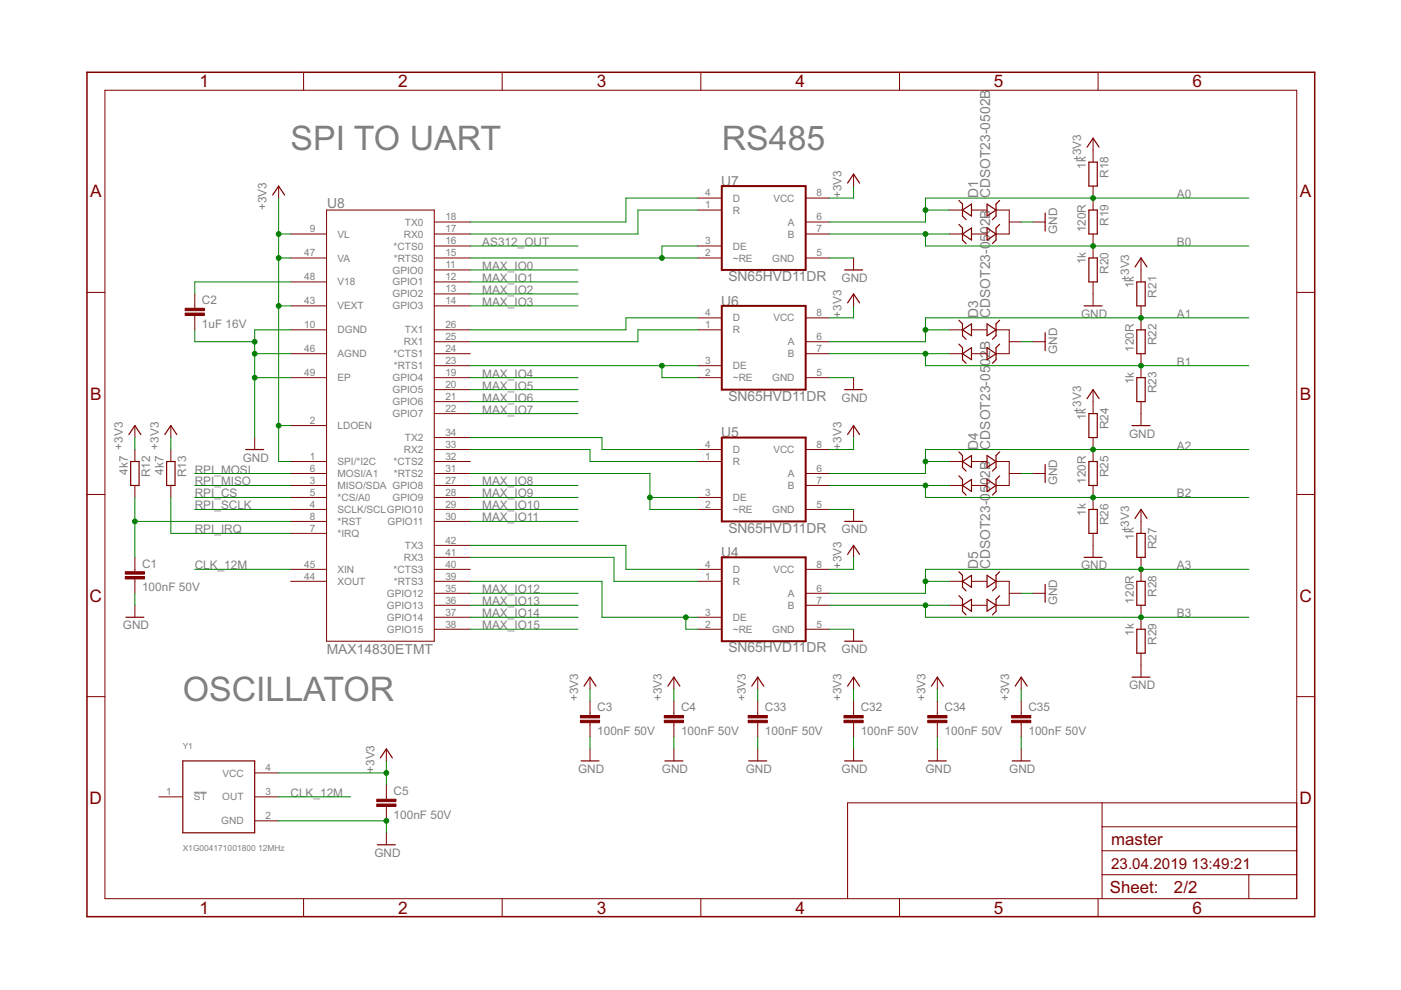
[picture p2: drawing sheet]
<svg xmlns="http://www.w3.org/2000/svg" width="297mm" height="210mm" viewBox="0 0 297 210" stroke-linecap="round" stroke-linejoin="round" font-family="sans-serif">
<path d="M41.1 168h2.7" fill="none" stroke="#808080" stroke-width=".21"/>
<g fill="none" stroke="#800000" stroke-width=".21">
<path d="M22.2 19.1h252.7v171.4h-252.7zM64.4 15.3v3.8M106.5 15.3v3.8M148.6 15.3v3.8M190.7 15.3v3.8M232.8 15.3v3.8M59.1 39.5v2.5M181 36.9v2.6M231.8 29.3v5.1M231.8 39.5v5M61.6 49.6h7.6M61.6 59.8h7.6"/>
<path d="M61.6 54.7h7.6M69.2 44.5h22.9v91.5h-22.9zM92.1 49.6h7.6M92.1 57.2h7.6M92.1 59.8h7.6M92.1 54.7h7.6M92.1 52.2h7.6M92.1 47.1h7.6M148 44.5h5M148 54.7h5M148 52.2h5M148 42h5"/>
<path d="M170.8 49.6h5.1M170.8 54.7h5.1M170.8 47.1h5.1M170.8 42h5.1M181 54.7v2.5M201.3 44.5h2.8M201.3 49.6h2.8M206.1 44.5h3M206.1 49.6h3M211.2 44.5h2.8v5.1h-2.8M214 47.1h2.5M219.1 47.1h2.5"/>
<path d="M231.8 49.6v5.1M231.8 59.8v5.1M241.9 54.7v5.1M18.4 62h3.8M41.3 62.3v3.1M41.3 66.9v3M61.6 69.9h7.6M61.6 64.9h7.6M61.6 75h7.6M92.1 69.9h7.6M92.1 62.3h7.6M92.1 64.9h7.6"/>
<path d="M92.1 77.5h7.6M92.1 75h7.6M92.1 72.5h7.6M148 69.9h5M148 77.5h5M148 67.4h5M170.8 75h5.1M170.8 72.5h5.1M170.8 67.4h5.1M181 62.3v2.6M201.3 69.9h2.8M201.3 75h2.8"/>
<path d="M206.1 69.9h3M206.1 75h3M211.2 69.9h2.8v5.1h-2.8M214 72.5h2.5M219.1 72.5h2.5M241.9 64.9v5M241.9 75v5.1M274.9 62h3.8M28.6 90.2v2.6M28.6 95.3v2.6M36.2 90.2v2.6M36.2 95.3v2.6"/>
<path d="M54 92.8v2.5M61.6 97.9h7.6M61.6 90.2h7.6M61.6 80.1h7.6M92.1 97.9h7.6M92.1 80.1h7.6M92.1 82.6h7.6M92.1 85.2h7.6M92.1 87.7h7.6M92.1 95.3h7.6M92.1 92.8h7.6M148 97.9h5"/>
<path d="M148 80.1h5M148 95.3h5M170.8 80.1h5.1M170.8 95.3h5.1M181 80.1v2.5M181 90.2v2.6M201.3 97.9h2.8M206.1 97.9h3M211.2 97.9h2.8v5h-2.8M231.8 82.6v5.1M231.8 92.8v5.1M241.9 85.2v5"/>
<path d="M18.4 104.8h3.8M28.6 102.9v2.6M28.6 118.2v3M36.2 102.9v2.6M61.6 102.9h7.6M61.6 108h7.6M61.6 105.5h7.6M61.6 100.4h7.6M61.6 113.1h7.6M61.6 110.6h7.6M92.1 102.9h7.6M92.1 108h7.6"/>
<path d="M92.1 105.5h7.6M92.1 100.4h7.6M92.1 110.6h7.6M92.1 118.2h7.6M92.1 115.6h7.6M148 108h5M148 105.5h5M170.8 102.9h5.1M170.8 108h5.1M170.8 100.4h5.1M181 108v2.6M181 115.6v2.6"/>
<path d="M201.3 102.9h2.8M206.1 102.9h3M214 100.4h2.5M219.1 100.4h2.5M231.8 102.9v5.1M231.8 113.1v5.1M241.9 108v5.1M241.9 118.2v5.1M274.9 104.8h3.8M28.6 122.7v3.1M28.6 128.3v2.6M61.6 123.3h7.6"/>
<path d="M61.6 120.7h7.6M92.1 125.8h7.6M92.1 128.3h7.6M92.1 130.9h7.6M92.1 133.4h7.6M92.1 123.3h7.6M92.1 120.7h7.6M148 130.9h5M148 133.4h5M148 123.3h5M148 120.7h5M170.8 125.8h5.1"/>
<path d="M170.8 128.3h5.1M170.8 133.4h5.1M170.8 120.7h5.1M181 133.4v2.6M201.3 128.3h2.8M201.3 123.3h2.8M206.1 128.3h3M206.1 123.3h3M211.2 123.3h2.8v5h-2.8M214 125.8h2.5M219.1 125.8h2.5M241.9 128.3v5.1"/>
<path d="M241.9 138.5v5.1M18.4 147.7h3.8M81.9 158.8v2.5M125.1 143.6v2.5M125.1 148.7v3M125.1 153.2v3.1M125.1 158.8v2.5M142.9 143.6v2.5M142.9 148.7v3M142.9 153.2v3.1M142.9 158.8v2.5M160.7 143.6v2.5"/>
<path d="M160.7 148.7v3M160.7 153.2v3.1M160.7 158.8v2.5M181 143.6v2.5M181 148.7v3M181 153.2v3.1M181 158.8v2.5M198.7 143.6v2.5M198.7 148.7v3M198.7 153.2v3.1M198.7 158.8v2.5M216.5 143.6v2.5"/>
<path d="M216.5 148.7v3M216.5 153.2v3.1M216.5 158.8v2.5M274.9 147.7h3.8M33.7 169h5.1M54 169h5.1M54 174h5.1M54 163.9h5.1M81.9 166.4v3.1M81.9 171v3M81.9 176.6v2.5M233.7 170.2v20.3"/>
<path d="M233.7 175.3h41.2M274.9 170.2h-95.2v20.3M64.4 190.5v3.9M106.5 190.5v3.9M148.6 190.5v3.9M190.7 190.5v3.9M232.8 190.5v3.9M233.7 185.5h41.2M233.7 180.4h41.2M264.8 185.5v5"/>
</g>
<path d="M18.4 15.3h260.3v179.1h-260.3z" fill="none" stroke="#800000" stroke-width=".32"/>
<g fill="none" stroke="#800000" stroke-width=".25">
<path d="M179.7 38.8l1.3-1.9 1.2 1.9M230.5 31.2l1.3-1.9 1.2 1.9M230.9 34.4h1.7v5.1h-1.7zM57.8 41.4l1.3-1.9 1.2 1.9M179.1 57.2h3.8M203.3 42.5l.8 .8v2.5l.7 .8M203.3 47.6l.8 .7v2.6l.7 .7M204.1 44.5l1.9-1.2v2.5zM204.1 49.6l1.9-1.3v2.6zM209.3 43.3l1.9 1.2-1.9 1.3zM209.3 48.3l1.9 1.3-1.9 1.3zM211.9 42.5l-.7 .8v2.5l-.8 .8"/>
<path d="M211.9 47.6l-.7 .7v2.6l-.8 .7M221.6 45.2v3.8M230.9 44.5h1.7v5.1h-1.7zM230.9 54.7h1.7v5.1h-1.7zM240.6 56.6l1.3-1.9 1.3 1.9M241 59.8h1.8v5.1h-1.8zM179.7 64.2l1.3-1.9 1.2 1.9M203.3 67.9l.8 .8v2.5l.7 .7M203.3 73l.8 .7v2.6l.7 .7M204.1 69.9l1.9-1.2v2.5zM204.1 75l1.9-1.3v2.6zM209.3 68.7l1.9 1.2-1.9 1.3z"/>
<path d="M209.3 73.7l1.9 1.3-1.9 1.3zM211.9 67.9l-.7 .8v2.5l-.8 .7M211.9 73l-.7 .7v2.6l-.8 .7M221.6 70.5v3.9M229.8 64.9h3.9M241 69.9h1.8v5.1h-1.8zM27.3 92.1l1.3-1.9 1.3 1.9M27.7 97.9h1.8v5h-1.8zM34.9 92.1l1.3-1.9 1.3 1.9M35.3 97.9h1.8v5h-1.8zM52.1 95.3h3.8M179.1 82.6h3.8"/>
<path d="M179.7 92.1l1.3-1.9 1.2 1.9M203.3 95.8l.8 .8v2.5l.7 .8M204.1 97.9l1.9-1.3v2.5zM209.3 96.6l1.9 1.3-1.9 1.2zM211.9 95.8l-.7 .8v2.5l-.8 .8M221.6 98.5v3.8M230.5 84.5l1.3-1.9 1.2 1.9M230.9 97.9h1.7v5h-1.7zM230.9 87.7h1.7v5.1h-1.7zM240 90.2h3.8M241 80.1h1.8v5.1h-1.8zM179.1 110.6h3.8"/>
<path d="M179.7 117.5l1.3-1.9 1.2 1.9M203.3 100.9l.8 .8v2.5l.7 .8M204.1 102.9l1.9-1.2v2.5zM209.3 101.7l1.9 1.2-1.9 1.3zM211.9 100.9l-.7 .8v2.5l-.8 .8M229.8 118.2h3.9M230.9 108h1.7v5.1h-1.7zM240.6 109.9l1.3-1.9 1.3 1.9M241 113.1h1.8v5.1h-1.8zM26.7 130.9h3.8M179.1 136h3.8M203.3 121.2l.8 .8v2.5l.7 .8"/>
<path d="M203.3 126.3l.8 .8v2.5l.7 .8M204.1 123.3l1.9-1.3v2.5zM204.1 128.3l1.9-1.2v2.5zM209.3 122l1.9 1.3-1.9 1.2zM209.3 127.1l1.9 1.2-1.9 1.3zM211.9 121.2l-.7 .8v2.5l-.8 .8M211.9 126.3l-.7 .8v2.5l-.8 .8M221.6 123.9v3.8M241 123.3h1.8v5h-1.8zM241 133.4h1.8v5.1h-1.8zM123.8 145.5l1.3-1.9 1.3 1.9M141.6 145.5l1.3-1.9 1.2 1.9"/>
<path d="M159.4 145.5l1.3-1.9 1.2 1.9M179.7 145.5l1.3-1.9 1.2 1.9M197.5 145.5l1.2-1.9 1.3 1.9M215.2 145.5l1.3-1.9 1.3 1.9M240 143.6h3.8M38.8 161.3h15.2v15.3h-15.2zM80 179.1h3.8M80.6 160.7l1.3-1.9 1.3 1.9M123.2 161.3h3.8M141 161.3h3.8M158.7 161.3h3.9M179.1 161.3h3.8"/>
<path d="M196.8 161.3h3.8M214.6 161.3h3.8"/>
</g>
<g fill="#800000" stroke="#800000" stroke-width=".21">
<path d="M26.6 122.2h4v.5h-4z"/>
<path d="M26.6 121.2h4v.5h-4z"/>
<path d="M39.3 66.4h4v.5h-4z"/>
<path d="M39.3 65.4h4v.5h-4z"/>
<path d="M123.1 152.7h4v.5h-4z"/>
<path d="M123.1 151.7h4v.5h-4z"/>
<path d="M140.8 152.7h4.1v.5h-4.1z"/>
<path d="M140.8 151.7h4.1v.5h-4.1z"/>
<path d="M178.9 152.7h4.1v.5h-4.1z"/>
<path d="M178.9 151.7h4.1v.5h-4.1z"/>
<path d="M158.6 152.7h4.1v.5h-4.1z"/>
<path d="M158.6 151.7h4.1v.5h-4.1z"/>
<path d="M196.7 152.7h4.1v.5h-4.1z"/>
<path d="M196.7 151.7h4.1v.5h-4.1z"/>
<path d="M214.5 152.7h4v.5h-4z"/>
<path d="M214.5 151.7h4v.5h-4z"/>
<path d="M79.9 170.5h4v.5h-4z"/>
<path d="M79.9 169.5h4v.5h-4z"/>
</g>
<path d="M153 39.5h17.8v17.7h-17.8zM153 64.9h17.8v17.7h-17.8zM153 92.8h17.8v17.8h-17.8zM153 118.2h17.8v17.8h-17.8z" fill="none" stroke="#800000" stroke-width=".42"/>
<g fill="none" stroke="#008000" stroke-width=".21">
<path d="M181 39.5v2.5h-5.1M59.1 49.6h2.5M59.1 42v55.9h2.5M59.1 54.7h2.5M61.6 59.8h-20.3v2.5M99.7 54.7h48.3M99.7 52.2h22.9M99.7 57.2h22.9M99.7 59.8h22.9M148 42h-15.3v5.1h-33M148 44.5h-12.7v5.1h-35.6M148 52.2h-7.7v2.5"/>
<path d="M175.9 49.6h25.4M175.9 54.7h5.1M196.2 44.5h5.1M196.2 49.6v2.6h68.6M216.5 47.1h2.6M264.8 42h-68.6v5.1h-20.3M41.3 69.9v2.6h12.7M54 75h7.6M59.1 64.9h2.5M61.6 69.9h-7.6v22.9M99.7 77.5h48.3M99.7 62.3h22.9"/>
<path d="M99.7 64.9h22.9M140.3 77.5v2.6h7.7M148 67.4h-15.3v2.5h-33M148 69.9h-12.7v2.6h-35.6M175.9 75h25.4M181 64.9v2.5h-5.1M196.2 69.9h5.1M196.2 75v2.5h68.6M216.5 72.5h2.6M264.8 67.4h-68.6v5.1h-20.3M28.6 92.8v2.5M36.2 92.8v2.5"/>
<path d="M54 80.1h7.6M59.1 90.2h2.5M99.7 92.8h27.9v2.5h20.4M99.7 95.3h25.4v2.6h22.9M99.7 80.1h22.9M99.7 82.6h22.9M99.7 85.2h22.9M99.7 87.7h22.9M175.9 80.1h5.1M181 92.8v2.5h-5.1M196.2 97.9h5.1M264.8 95.3h-68.6v5.1h-20.3"/>
<path d="M28.6 110.6h33M28.6 105.5v12.7M36.2 105.5v7.6h25.4M41.3 100.4h20.3M41.3 108h20.3M41.3 105.5h20.3M41.3 102.9h20.3M99.7 115.6h33v5.1h15.3M99.7 118.2h30.5v5.1h17.8M99.7 100.4h38.1v7.6h10.2M99.7 108h22.9M99.7 105.5h22.9"/>
<path d="M99.7 102.9h22.9M99.7 110.6h22.9M137.8 105.5h10.2M175.9 108h5.1M175.9 102.9h25.4M181 118.2v2.5h-5.1M196.2 102.9v2.6h68.6M216.5 100.4h2.6M28.6 125.8v2.5M41.3 120.7h20.3M99.7 123.3h27.9v7.6h20.4M99.7 130.9h22.9"/>
<path d="M99.7 133.4h22.9M99.7 125.8h22.9M99.7 128.3h22.9M145.4 130.9v2.5h2.6M175.9 133.4h5.1M175.9 128.3h25.4M196.2 123.3h5.1M196.2 128.3v2.6h68.6M216.5 125.8h2.6M264.8 120.7h-68.6v5.1h-20.3M125.1 146.1v2.6M125.1 156.3v2.5"/>
<path d="M142.9 146.1v2.6M142.9 156.3v2.5M160.7 146.1v2.6M160.7 156.3v2.5M181 146.1v2.6M181 156.3v2.5M198.7 146.1v2.6M198.7 156.3v2.5M216.5 146.1v2.6M216.5 156.3v2.5M59.1 174h22.8v2.6M59.1 163.9h22.8"/>
<path d="M59.1 169h15.2M81.9 161.3v5.1"/>
</g>
<g fill="#008000" stroke="#008000" stroke-width=".21">
<circle cx="140.3" cy="54.7" r=".51"/>
<circle cx="140.3" cy="77.5" r=".51"/>
<circle cx="137.8" cy="105.5" r=".51"/>
<circle cx="145.4" cy="130.9" r=".51"/>
<circle cx="59.1" cy="90.2" r=".51"/>
<circle cx="59.1" cy="64.9" r=".51"/>
<circle cx="59.1" cy="49.6" r=".51"/>
<circle cx="59.1" cy="54.7" r=".51"/>
<circle cx="81.9" cy="163.9" r=".51"/>
<circle cx="54" cy="80.1" r=".51"/>
<circle cx="54" cy="75" r=".51"/>
<circle cx="54" cy="72.5" r=".51"/>
<circle cx="81.9" cy="174" r=".51"/>
<circle cx="28.6" cy="110.6" r=".51"/>
<circle cx="231.8" cy="52.2" r=".51"/>
<circle cx="196.2" cy="49.6" r=".51"/>
<circle cx="231.8" cy="42" r=".51"/>
<circle cx="196.2" cy="44.5" r=".51"/>
<circle cx="241.9" cy="77.5" r=".51"/>
<circle cx="196.2" cy="75" r=".51"/>
<circle cx="241.9" cy="67.4" r=".51"/>
<circle cx="196.2" cy="69.9" r=".51"/>
<circle cx="231.8" cy="95.3" r=".51"/>
<circle cx="196.2" cy="97.9" r=".51"/>
<circle cx="241.9" cy="130.9" r=".51"/>
<circle cx="196.2" cy="128.3" r=".51"/>
<circle cx="241.9" cy="120.7" r=".51"/>
<circle cx="196.2" cy="123.3" r=".51"/>
<circle cx="231.8" cy="105.5" r=".51"/>
<circle cx="196.2" cy="102.9" r=".51"/>
</g>
<g font-size="8" fill="#808080">
<text x="61.6" y="31.8">SPI TO UART</text>
<text x="153" y="31.8">RS485</text>
<text x="38.8" y="148.6">OSCILLATOR</text>
</g>
<g font-size="4.1" fill="#800000">
<text x="42.3" y="18.5">1</text>
<text x="84.4" y="18.5">2</text>
<text x="126.5" y="18.5">3</text>
<text x="168.6" y="18.5">4</text>
<text x="210.7" y="18.5">5</text>
<text x="252.9" y="18.5">6</text>
<text x="19.1" y="41.9">A</text>
<text x="275.6" y="41.9">A</text>
<text x="19.1" y="84.7">B</text>
<text x="275.6" y="84.7">B</text>
<text x="19" y="127.6">C</text>
<text x="275.5" y="127.6">C</text>
<text x="19" y="170.4">D</text>
<text x="275.5" y="170.4">D</text>
<text x="42.3" y="193.7">1</text>
<text x="84.4" y="193.7">2</text>
<text x="126.5" y="193.7">3</text>
<text x="168.6" y="193.7">4</text>
<text x="210.7" y="193.7">5</text>
<text x="252.9" y="193.7">6</text>
</g>
<g font-size="4" fill="#800000">
<text x="235.6" y="179.1">master</text>
<text x="235.3" y="189.4">Sheet:</text>
<text x="248.9" y="189.3">2/2</text>
</g>
<g font-size="3.6" fill="#800000">
<text x="235.6" y="184.2">23.04.2019</text>
<text x="252.6" y="184.2">13:49:21</text>
</g>
<g font-size="3.3" fill="#808080">
<text x="152.9" y="39.4">U7</text>
<text x="207.4" y="42" transform="rotate(-90 207.4 42)">D1</text>
<text x="209.9" y="42" transform="rotate(-90 209.9 42)">CDSOT23-0502B</text>
<text x="69.4" y="44">U8</text>
<text x="209.9" y="51.2" transform="rotate(-90 209.9 51.2)">502B</text>
<text x="154.4" y="59.6">SN65HVD11DR</text>
<text x="152.9" y="64.8">U6</text>
<text x="207.4" y="67.4" transform="rotate(-90 207.4 67.4)">D3</text>
<text x="209.9" y="67.4" transform="rotate(-90 209.9 67.4)">CDSOT23-0</text>
<text x="154.4" y="85">SN65HVD11DR</text>
<text x="152.9" y="92.8">U5</text>
<text x="207.4" y="95.3" transform="rotate(-90 207.4 95.3)">D4</text>
<text x="209.9" y="95.3" transform="rotate(-90 209.9 95.3)">CDSOT23-0502B</text>
<text x="209.9" y="104.6" transform="rotate(-90 209.9 104.6)">502B</text>
<text x="154.4" y="112.9">SN65HVD11DR</text>
<text x="152.9" y="118.1">U4</text>
<text x="207.4" y="120.7" transform="rotate(-90 207.4 120.7)">D5</text>
<text x="209.9" y="120.7" transform="rotate(-90 209.9 120.7)">CDSOT23-0</text>
<text x="69.3" y="138.8">MAX14830ETMT</text>
<text x="154.4" y="138.3">SN65HVD11DR</text>
</g>
<g font-size="2.8" fill="#808080">
<text x="229.2" y="34.4" transform="rotate(-90 229.2 34.4)">+3V3</text>
<text x="230.2" y="35.7" transform="rotate(-90 230.2 35.7)">1k</text>
<text x="178.4" y="42" transform="rotate(-90 178.4 42)">+3V3</text>
<text x="235" y="37.7" transform="rotate(-90 235 37.7)">R18</text>
<text x="249.5" y="42">A0</text>
<text x="56.5" y="44.5" transform="rotate(-90 56.5 44.5)">+3V3</text>
<text x="235" y="47.9" transform="rotate(-90 235 47.9)">R19</text>
<text x="102.2" y="52.1">AS312_OUT</text>
<text x="224.1" y="49.6" transform="rotate(-90 224.1 49.6)">GND</text>
<text x="230.2" y="49.3" transform="rotate(-90 230.2 49.3)">120R</text>
<text x="249.5" y="52.1">B0</text>
<text x="102.2" y="57.2">MAX_IO0</text>
<text x="102.2" y="59.8">MAX_IO1</text>
<text x="178.4" y="59.8">GND</text>
<text x="230.2" y="56.1" transform="rotate(-90 230.2 56.1)">1k</text>
<text x="235" y="58" transform="rotate(-90 235 58)">R20</text>
<text x="239.4" y="59.8" transform="rotate(-90 239.4 59.8)">+3V3</text>
<text x="42.8" y="64.5">C2</text>
<text x="102.2" y="62.3">MAX_IO2</text>
<text x="102.2" y="64.8">MAX_IO3</text>
<text x="240.4" y="61.1" transform="rotate(-90 240.4 61.1)">1k</text>
<text x="245.2" y="63.1" transform="rotate(-90 245.2 63.1)">R21</text>
<text x="42.8" y="69.5">1uF 16V</text>
<text x="178.4" y="67.4" transform="rotate(-90 178.4 67.4)">+3V3</text>
<text x="229.2" y="67.4">GND</text>
<text x="249.5" y="67.4">A1</text>
<text x="224.1" y="75" transform="rotate(-90 224.1 75)">GND</text>
<text x="240.4" y="74.6" transform="rotate(-90 240.4 74.6)">120R</text>
<text x="245.2" y="73.2" transform="rotate(-90 245.2 73.2)">R22</text>
<text x="249.5" y="77.5">B1</text>
<text x="102.2" y="80.1">MAX_IO4</text>
<text x="102.2" y="82.6">MAX_IO5</text>
<text x="240.4" y="81.5" transform="rotate(-90 240.4 81.5)">1k</text>
<text x="245.2" y="83.4" transform="rotate(-90 245.2 83.4)">R23</text>
<text x="102.2" y="85.2">MAX_IO6</text>
<text x="102.2" y="87.7">MAX_IO7</text>
<text x="178.4" y="85.2">GND</text>
<text x="229.2" y="87.7" transform="rotate(-90 229.2 87.7)">+3V3</text>
<text x="230.2" y="89.1" transform="rotate(-90 230.2 89.1)">1k</text>
<text x="26.1" y="95.3" transform="rotate(-90 26.1 95.3)">+3V3</text>
<text x="33.7" y="95.3" transform="rotate(-90 33.7 95.3)">+3V3</text>
<text x="178.4" y="95.3" transform="rotate(-90 178.4 95.3)">+3V3</text>
<text x="235" y="91" transform="rotate(-90 235 91)">R24</text>
<text x="239.4" y="92.8">GND</text>
<text x="249.5" y="95.3">A2</text>
<text x="27.1" y="100.6" transform="rotate(-90 27.1 100.6)">4k7</text>
<text x="31.9" y="101.2" transform="rotate(-90 31.9 101.2)">R12</text>
<text x="34.7" y="100.6" transform="rotate(-90 34.7 100.6)">4k7</text>
<text x="39.5" y="101.2" transform="rotate(-90 39.5 101.2)">R13</text>
<text x="41.3" y="100.4">RPI_MOSI</text>
<text x="51.5" y="97.9">GND</text>
<text x="235" y="101.2" transform="rotate(-90 235 101.2)">R25</text>
<text x="41.3" y="105.5">RPI_CS</text>
<text x="41.3" y="102.9">RPI_MISO</text>
<text x="102.2" y="102.9">MAX_IO8</text>
<text x="102.2" y="105.5">MAX_IO9</text>
<text x="224.1" y="102.9" transform="rotate(-90 224.1 102.9)">GND</text>
<text x="230.2" y="102.6" transform="rotate(-90 230.2 102.6)">120R</text>
<text x="249.5" y="105.5">B2</text>
<text x="41.3" y="113.1">RPI_IRQ</text>
<text x="41.3" y="108">RPI_SCLK</text>
<text x="102.2" y="108">MAX_IO10</text>
<text x="102.2" y="110.6">MAX_IO11</text>
<text x="178.4" y="113.1">GND</text>
<text x="230.2" y="109.4" transform="rotate(-90 230.2 109.4)">1k</text>
<text x="235" y="111.3" transform="rotate(-90 235 111.3)">R26</text>
<text x="239.4" y="113.1" transform="rotate(-90 239.4 113.1)">+3V3</text>
<text x="240.4" y="114.5" transform="rotate(-90 240.4 114.5)">1k</text>
<text x="245.2" y="116.4" transform="rotate(-90 245.2 116.4)">R27</text>
<text x="30.1" y="125.4">100nF 50V</text>
<text x="30.1" y="120.3">C1</text>
<text x="41.3" y="120.7">CLK_12M</text>
<text x="102.2" y="125.8">MAX_IO12</text>
<text x="178.4" y="120.7" transform="rotate(-90 178.4 120.7)">+3V3</text>
<text x="229.2" y="120.7">GND</text>
<text x="249.5" y="120.7">A3</text>
<text x="102.2" y="128.3">MAX_IO13</text>
<text x="102.2" y="130.9">MAX_IO14</text>
<text x="224.1" y="128.3" transform="rotate(-90 224.1 128.3)">GND</text>
<text x="240.4" y="128" transform="rotate(-90 240.4 128)">120R</text>
<text x="245.2" y="126.6" transform="rotate(-90 245.2 126.6)">R28</text>
<text x="249.5" y="130.9">B3</text>
<text x="26.1" y="133.4">GND</text>
<text x="102.2" y="133.4">MAX_IO15</text>
<text x="240.4" y="134.8" transform="rotate(-90 240.4 134.8)">1k</text>
<text x="245.2" y="136.7" transform="rotate(-90 245.2 136.7)">R29</text>
<text x="178.4" y="138.5">GND</text>
<text x="122.6" y="148.6" transform="rotate(-90 122.6 148.6)">+3V3</text>
<text x="140.3" y="148.6" transform="rotate(-90 140.3 148.6)">+3V3</text>
<text x="158.1" y="148.6" transform="rotate(-90 158.1 148.6)">+3V3</text>
<text x="178.4" y="148.6" transform="rotate(-90 178.4 148.6)">+3V3</text>
<text x="196.2" y="148.6" transform="rotate(-90 196.2 148.6)">+3V3</text>
<text x="214" y="148.6" transform="rotate(-90 214 148.6)">+3V3</text>
<text x="239.4" y="146.1">GND</text>
<text x="126.6" y="155.9">100nF 50V</text>
<text x="126.6" y="150.8">C3</text>
<text x="144.4" y="155.9">100nF 50V</text>
<text x="144.4" y="150.8">C4</text>
<text x="162.2" y="155.9">100nF 50V</text>
<text x="162.2" y="150.8">C33</text>
<text x="182.5" y="155.9">100nF 50V</text>
<text x="182.5" y="150.8">C32</text>
<text x="200.3" y="155.9">100nF 50V</text>
<text x="200.3" y="150.8">C34</text>
<text x="218" y="155.9">100nF 50V</text>
<text x="218" y="150.8">C35</text>
<text x="79.4" y="163.9" transform="rotate(-90 79.4 163.9)">+3V3</text>
<text x="122.6" y="163.9">GND</text>
<text x="140.3" y="163.9">GND</text>
<text x="158.1" y="163.9">GND</text>
<text x="178.4" y="163.9">GND</text>
<text x="196.2" y="163.9">GND</text>
<text x="214" y="163.9">GND</text>
<text x="61.6" y="169">CLK_12M</text>
<text x="83.4" y="173.7">100nF 50V</text>
<text x="83.4" y="168.6">C5</text>
<text x="79.4" y="181.7">GND</text>
</g>
<g font-size="2.4" fill="#808080">
<text x="149.5" y="41.6">4</text>
<text x="173.1" y="41.6">8</text>
<text x="85.9" y="47.8">TX0</text>
<text x="94.4" y="46.7">18</text>
<text x="149.5" y="44.2">1</text>
<text x="155.4" y="42.8">D</text>
<text x="155.4" y="45.3">R</text>
<text x="164" y="42.8">VCC</text>
<text x="167.1" y="47.8">A</text>
<text x="173.1" y="46.7">6</text>
<text x="65.7" y="49.3">9</text>
<text x="71.6" y="50.4">VL</text>
<text x="83.5" y="52.9">*CTS0</text>
<text x="85.6" y="50.4">RX0</text>
<text x="94.4" y="51.8">16</text>
<text x="94.4" y="49.3">17</text>
<text x="149.5" y="51.8">3</text>
<text x="155.4" y="52.9">DE</text>
<text x="167.1" y="50.4">B</text>
<text x="173.1" y="49.3">7</text>
<text x="64.5" y="54.3">47</text>
<text x="64.5" y="59.4">48</text>
<text x="71.6" y="55.4">VA</text>
<text x="83.2" y="58">GPIO0</text>
<text x="83.5" y="55.5">*RTS0</text>
<text x="94.4" y="56.9">11</text>
<text x="94.4" y="59.4">12</text>
<text x="94.4" y="54.3">15</text>
<text x="149.5" y="54.3">2</text>
<text x="155.4" y="55.4">~RE</text>
<text x="163.7" y="55.5">GND</text>
<text x="173.1" y="54.3">5</text>
<text x="64.5" y="64.5">43</text>
<text x="71.6" y="65.6">VEXT</text>
<text x="71.6" y="60.5">V18</text>
<text x="83.2" y="60.5">GPIO1</text>
<text x="83.2" y="63.1">GPIO2</text>
<text x="83.2" y="65.6">GPIO3</text>
<text x="94.4" y="62">13</text>
<text x="94.4" y="64.5">14</text>
<text x="64.5" y="69.6">10</text>
<text x="71.6" y="70.7">DGND</text>
<text x="85.9" y="70.7">TX1</text>
<text x="94.4" y="69.6">26</text>
<text x="149.5" y="67">4</text>
<text x="149.5" y="69.6">1</text>
<text x="155.4" y="68.1">D</text>
<text x="155.4" y="70.7">R</text>
<text x="164" y="68.1">VCC</text>
<text x="173.1" y="67">8</text>
<text x="64.5" y="74.6">46</text>
<text x="71.6" y="75.8">AGND</text>
<text x="83.5" y="75.8">*CTS1</text>
<text x="85.6" y="73.2">RX1</text>
<text x="94.4" y="77.2">23</text>
<text x="94.4" y="74.6">24</text>
<text x="94.4" y="72.1">25</text>
<text x="149.5" y="77.2">3</text>
<text x="167.1" y="73.2">A</text>
<text x="167.1" y="75.8">B</text>
<text x="173.1" y="72.1">6</text>
<text x="173.1" y="74.6">7</text>
<text x="64.5" y="79.7">49</text>
<text x="71.6" y="80.8">EP</text>
<text x="83.2" y="80.8">GPIO4</text>
<text x="83.2" y="83.4">GPIO5</text>
<text x="83.5" y="78.3">*RTS1</text>
<text x="94.4" y="79.7">19</text>
<text x="94.4" y="82.3">20</text>
<text x="149.5" y="79.7">2</text>
<text x="155.4" y="78.3">DE</text>
<text x="155.4" y="80.8">~RE</text>
<text x="163.7" y="80.8">GND</text>
<text x="173.1" y="79.7">5</text>
<text x="65.7" y="89.9">2</text>
<text x="83.2" y="85.9">GPIO6</text>
<text x="83.2" y="88.5">GPIO7</text>
<text x="94.4" y="84.8">21</text>
<text x="94.4" y="87.3">22</text>
<text x="71.6" y="91">LDOEN</text>
<text x="85.9" y="93.5">TX2</text>
<text x="94.4" y="95">33</text>
<text x="94.4" y="92.4">34</text>
<text x="149.5" y="95">4</text>
<text x="173.1" y="95">8</text>
<text x="65.7" y="97.5">1</text>
<text x="65.7" y="100">6</text>
<text x="71.6" y="98.6">SPI/*I2C</text>
<text x="71.6" y="101.2">MOSI/A1</text>
<text x="83.5" y="98.6">*CTS2</text>
<text x="83.5" y="101.2">*RTS2</text>
<text x="85.6" y="96.1">RX2</text>
<text x="94.4" y="100">31</text>
<text x="94.4" y="97.5">32</text>
<text x="149.5" y="97.5">1</text>
<text x="155.4" y="96.1">D</text>
<text x="155.4" y="98.6">R</text>
<text x="164" y="96.1">VCC</text>
<text x="167.1" y="101.2">A</text>
<text x="173.1" y="100">6</text>
<text x="65.7" y="102.6">3</text>
<text x="65.7" y="107.7">4</text>
<text x="65.7" y="105.1">5</text>
<text x="71.6" y="103.7">MISO/SDA GPIO8</text>
<text x="71.6" y="106.2">*CS/A0</text>
<text x="83.2" y="106.2">GPIO9</text>
<text x="94.4" y="102.6">27</text>
<text x="94.4" y="105.1">28</text>
<text x="94.4" y="107.7">29</text>
<text x="149.5" y="105.1">3</text>
<text x="149.5" y="107.7">2</text>
<text x="155.4" y="106.2">DE</text>
<text x="167.1" y="103.7">B</text>
<text x="173.1" y="107.7">5</text>
<text x="173.1" y="102.6">7</text>
<text x="65.7" y="112.7">7</text>
<text x="65.7" y="110.2">8</text>
<text x="71.6" y="108.8">SCLK/SCLGPIO10</text>
<text x="71.6" y="113.9">*IRQ</text>
<text x="71.6" y="111.3">*RST</text>
<text x="82.2" y="111.3">GPIO11</text>
<text x="94.4" y="110.2">30</text>
<text x="155.4" y="108.8">~RE</text>
<text x="163.7" y="108.8">GND</text>
<text x="85.6" y="118.9">RX3</text>
<text x="85.9" y="116.4">TX3</text>
<text x="94.4" y="117.8">41</text>
<text x="94.4" y="115.3">42</text>
<text x="64.5" y="122.9">44</text>
<text x="64.5" y="120.4">45</text>
<text x="71.6" y="124">XOUT</text>
<text x="71.6" y="121.5">XIN</text>
<text x="83.5" y="121.5">*CTS3</text>
<text x="83.5" y="124">*RTS3</text>
<text x="94.4" y="125.4">35</text>
<text x="94.4" y="122.9">39</text>
<text x="94.4" y="120.4">40</text>
<text x="149.5" y="120.4">4</text>
<text x="149.5" y="122.9">1</text>
<text x="155.4" y="121.5">D</text>
<text x="155.4" y="124">R</text>
<text x="164" y="121.5">VCC</text>
<text x="173.1" y="120.4">8</text>
<text x="173.1" y="125.4">6</text>
<text x="82" y="126.6">GPIO12</text>
<text x="82" y="129.1">GPIO13</text>
<text x="82" y="131.6">GPIO14</text>
<text x="94.4" y="128">36</text>
<text x="94.4" y="130.5">37</text>
<text x="149.5" y="130.5">3</text>
<text x="155.4" y="131.6">DE</text>
<text x="167.1" y="126.6">A</text>
<text x="167.1" y="129.1">B</text>
<text x="173.1" y="128">7</text>
<text x="82" y="134.2">GPIO15</text>
<text x="94.4" y="133.1">38</text>
<text x="149.5" y="133.1">2</text>
<text x="155.4" y="134.2">~RE</text>
<text x="163.7" y="134.2">GND</text>
<text x="173.1" y="133.1">5</text>
<text x="47.1" y="164.6">VCC</text>
<text x="56.3" y="163.5">4</text>
<text x="35.2" y="168.6">1</text>
<text x="41.1" y="169.7">ST</text>
<text x="47.1" y="169.7">OUT</text>
<text x="56.3" y="168.6">3</text>
<text x="56.3" y="173.7">2</text>
<text x="46.9" y="174.8">GND</text>
</g>
<g font-size="2" fill="#808080">
<text x="38.7" y="158.8">Y1</text>
<text x="38.7" y="180.4">X1G004171001800</text>
<text x="54.7" y="180.4">12MHz</text>
</g>
</svg>
